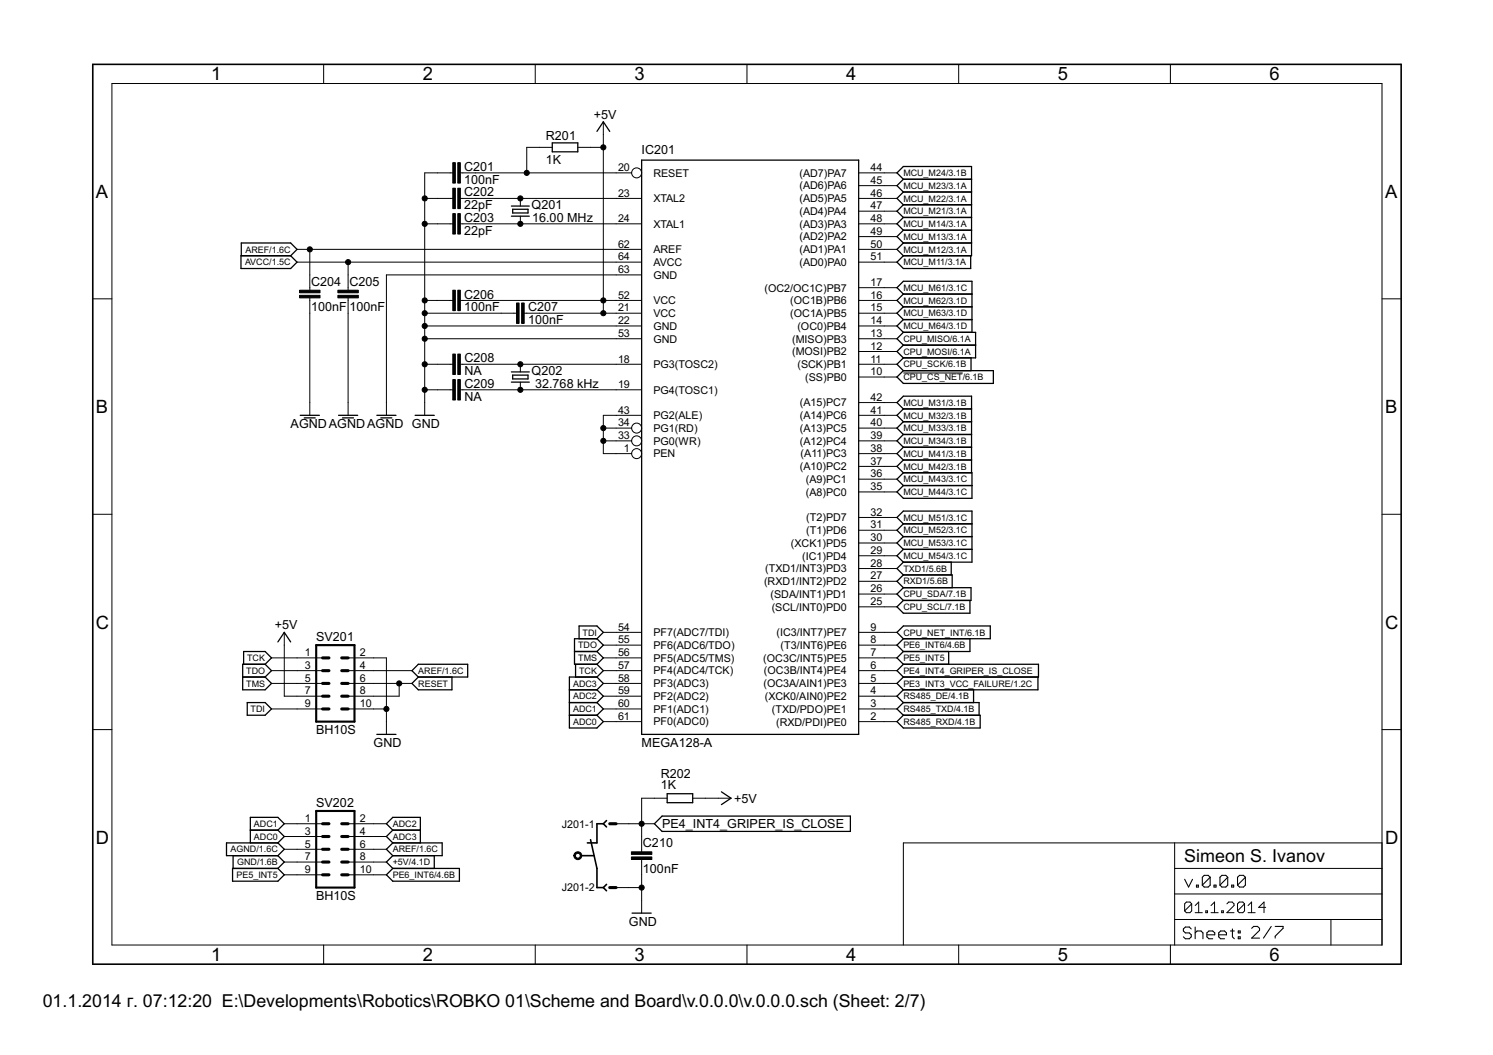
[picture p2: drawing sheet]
<svg xmlns="http://www.w3.org/2000/svg" width="297mm" height="210mm" viewBox="0 0 297 210" stroke-linecap="round" stroke-linejoin="round" font-family="sans-serif">
<g fill="#000" stroke="#000" stroke-width=".25">
<path d="M109.9 30.2h5.1zM109.9 28.4v1.8zM109.9 28.4h5.1zM115 28.4v1.8zM120 24.2l-1.2 1.9zM120 24.2l1.3 1.9zM127.7 31.9h43.1zM170.8 31.9v114.2zM178.5 39.5l1.2-1.3zM178.5 39.5l1.2 1.2zM178.5 36.9l1.2-1.2zM178.5 36.9l1.2 1.3z"/>
<path d="M178.5 34.4l1.2-1.3zM178.5 34.4l1.2 1.3zM179.7 38.2h13.6zM179.7 35.7h13.6zM179.7 33.1h13.6zM193.3 38.2v2.5zM193.3 35.7v2.5zM193.3 33.1v2.6zM47.9 50.9v2.5zM48 48.3v2.6zM48 50.9h9.8zM48 48.3h9.8z"/>
<path d="M47.9 53.4h9.9zM47.9 50.9h9.9zM59.1 49.6l-1.3 1.3zM57.8 48.3l1.3 1.3zM59.1 52.2l-1.3 1.2zM57.8 50.9l1.3 1.3zM101.7 41h3.6zM101.7 43h3.6zM102 42.4h3.1zM102 41.6v.8zM105.1 41.6v.8zM102 41.6h3.1z"/>
<path d="M178.5 52.2l1.2-1.3zM178.5 52.2l1.2 1.2zM178.5 49.6l1.2-1.3zM178.5 49.6l1.2 1.3zM178.5 47.1l1.2-1.3zM178.5 47.1l1.2 1.2zM178.5 44.5l1.2-1.2zM178.5 44.5l1.2 1.3zM178.5 42l1.2-1.3zM178.5 42l1.2 1.3zM178.5 59.8l1.2-1.3zM178.5 59.8l1.2 1.2z"/>
<path d="M178.5 57.2l1.2-1.2zM178.5 57.2l1.2 1.3zM179.7 50.9h13.4zM179.7 53.4h13.4zM179.7 48.3h13.6zM179.7 50.9h13.6zM179.7 45.8h13.6zM179.7 43.3h13.6zM179.7 40.7h13.6zM179.7 58.5h13.7zM179.7 56h13.7zM193.1 50.9v2.5z"/>
<path d="M193.3 48.3v2.6zM193.3 45.8v2.5zM193.3 43.3v2.5zM193.3 40.7v2.6zM193.4 58.5v2.5zM193.4 56v2.5zM101.7 74h3.6zM101.7 76h3.6zM102 75.4h3.1zM102 74.6v.8zM105.1 74.6v.8zM102 74.6h3.1z"/>
<path d="M178.5 64.9l1.2-1.3zM178.5 64.9l1.2 1.2zM178.5 62.3l1.2-1.3zM178.5 62.3l1.2 1.3zM178.5 75l1.2-1.3zM178.5 75l1.2 1.3zM178.5 72.5l1.2-1.3zM178.5 72.5l1.2 1.2zM178.5 69.9l1.2-1.2zM178.5 69.9l1.2 1.3zM178.5 67.4l1.2-1.3zM178.5 67.4l1.2 1.3z"/>
<path d="M179.7 63.6h13.7zM179.7 66.1h13.7zM179.7 61h13.7zM179.7 78.8h13.6zM179.7 73.7h17.9zM179.7 76.3h17.9zM179.7 71.2h13.5zM179.7 73.7h13.5zM179.7 68.7h14.4zM179.7 71.2h14.4zM179.7 66.1h14.4zM193.2 71.2v2.5z"/>
<path d="M193.3 78.8v2.6zM193.4 63.6v2.5zM193.4 61v2.6zM194.1 68.7v2.5zM194.1 66.1v2.6zM197.6 73.7v2.6zM59.7 82.6h3.8zM60.5 83.1h2.2zM67.4 82.6h3.8zM68.2 83.1h2.1zM75 82.6h3.8zM75.8 83.1h2.2z"/>
<path d="M82.6 82.6h3.8zM178.5 87.7l1.2-1.3zM178.5 87.7l1.2 1.3zM178.5 85.2l1.2-1.3zM178.5 85.2l1.2 1.2zM178.5 82.6l1.2-1.2zM178.5 82.6l1.2 1.3zM178.5 80.1l1.2-1.3zM178.5 80.1l1.2 1.3zM178.5 97.9l1.2-1.3zM178.5 97.9l1.2 1.2zM178.5 95.3l1.2-1.2z"/>
<path d="M178.5 95.3l1.2 1.3zM178.5 92.8l1.2-1.3zM178.5 92.8l1.2 1.3zM178.5 90.3l1.2-1.3zM178.5 90.3l1.2 1.2zM179.7 86.4h13.6zM179.7 89h13.6zM179.7 83.9h13.6zM179.7 81.4h13.6zM179.7 96.6h13.7zM179.7 99.1h13.7zM179.7 94.1h13.7z"/>
<path d="M179.7 91.5h13.6zM179.7 94.1h13.6zM193.3 86.4v2.6zM193.3 83.9v2.5zM193.3 81.4v2.5zM193.3 91.5v2.6zM193.3 89v2.5zM193.4 96.6v2.5zM193.4 94.1v2.5zM178.5 115.7l1.2-1.3zM178.5 115.7l1.2 1.2zM178.5 113.1l1.2-1.3z"/>
<path d="M178.5 113.1l1.2 1.3zM178.5 108l1.2-1.2zM178.5 108l1.2 1.3zM178.5 105.5l1.2-1.3zM178.5 105.5l1.2 1.3zM178.5 103l1.2-1.3zM178.5 103l1.2 1.2zM178.5 110.6l1.2-1.3zM178.5 110.6l1.2 1.2zM178.5 118.2l1.2-1.3zM178.5 118.2l1.2 1.3zM179.7 114.4h9.7z"/>
<path d="M179.7 116.9h9.7zM179.7 111.8h9.6zM179.7 114.4h9.6zM179.7 106.8h13.7zM179.7 109.3h13.7zM179.7 104.2h13.7zM179.7 101.7h13.7zM179.7 111.8h13.7zM179.7 116.9h13.5zM179.7 119.5h13.5zM179.7 119.5h13.3zM189.3 111.8v2.6z"/>
<path d="M189.4 114.4v2.5zM193 119.5v2.5zM193.2 116.9v2.6zM193.4 106.8v2.5zM193.4 104.2v2.6zM193.4 101.7v2.5zM193.4 109.3v2.5zM48.3 132.2v2.5zM48.3 134.7v2.5zM48.5 129.6v2.6zM48.5 132.2h4.2zM48.5 129.6h4.2z"/>
<path d="M48.3 134.7h4.4zM48.3 132.2h4.4zM48.3 137.2h4.4zM49.2 139.8h3.5zM54 130.9l-1.3 1.3zM52.7 129.6l1.3 1.3zM54 133.4l-1.3 1.3zM52.7 132.2l1.3 1.2zM54 136l-1.3 1.2zM52.7 134.7l1.3 1.3zM56.6 125.8l-1.3 1.9zM56.6 125.8l1.2 1.9z"/>
<path d="M82 136l1.2-1.3zM82 136l1.2 1.2zM82 133.4l1.2-1.2zM82 133.4l1.2 1.3zM83.2 134.7h6.7zM83.2 137.2h6.7zM83.2 132.2h9.8zM83.2 134.7h9.8zM89.9 134.7v2.5zM93 132.2v2.5zM113.3 137.2v2.6zM113.3 134.7v2.5z"/>
<path d="M114.3 127.1v2.5zM114.3 129.6v2.6zM114.5 132.2v2.5zM115.2 124.5v2.6zM114.5 134.7h4.3zM114.5 132.2h4.3zM114.3 129.6h4.5zM114.3 127.1h4.5zM114.3 132.2h4.5zM115.2 127.1h3.6zM115.2 124.5h3.6zM113.3 139.8h5.5z"/>
<path d="M113.3 137.2h5.5zM113.3 134.7h5.5zM120 133.4l-1.2 1.3zM118.8 132.2l1.2 1.2zM120 128.4l-1.2 1.2zM118.8 127.1l1.2 1.3zM120 130.9l-1.2 1.3zM118.8 129.6l1.2 1.3zM120 125.8l-1.2 1.3zM118.8 124.5l1.2 1.3zM120 138.5l-1.2 1.3zM118.8 137.2l1.2 1.3z"/>
<path d="M120 136l-1.2 1.2zM118.8 134.7l1.2 1.3zM178.5 138.5l1.2-1.3zM178.5 138.5l1.2 1.3zM178.5 120.7l1.2-1.2zM178.5 120.7l1.2 1.3zM178.5 125.8l1.2-1.3zM178.5 125.8l1.2 1.3zM178.5 133.4l1.2-1.2zM178.5 133.4l1.2 1.3zM178.5 130.9l1.2-1.3zM178.5 130.9l1.2 1.3z"/>
<path d="M178.5 128.4l1.2-1.3zM178.5 128.4l1.2 1.2zM178.5 136l1.2-1.3zM178.5 136l1.2 1.2zM179.7 137.2h14zM179.7 139.8h14zM179.7 139.8h15.1zM179.7 122h13.3zM179.7 124.5h17.3zM179.7 127.1h17.3zM179.7 132.2h26.9zM179.7 134.7h26.9z"/>
<path d="M179.7 129.6h9zM179.7 132.2h9zM179.7 127.1h13.3zM179.7 129.6h13.3zM179.7 134.7h26.8zM179.7 137.2h26.8zM188.7 129.6v2.6zM193 127.1v2.5zM193.7 137.2v2.6zM194.8 139.8v2.5zM197 124.5v2.6zM206.5 134.7v2.5z"/>
<path d="M206.6 132.2v2.5zM49.2 139.8v2.5zM49.2 142.3h3.5zM52.7 142.3l1.3-1.2zM52.7 139.8l1.3 1.3zM75 146.1h3.8zM113.3 142.3v2.5zM113.3 139.8v2.5zM113.3 144.8h5.5zM113.3 142.3h5.5zM120 143.6l-1.2 1.2zM118.8 142.3l1.2 1.3z"/>
<path d="M118.8 142.3l1.2-1.2zM118.8 139.8l1.2 1.3zM127.7 31.9v114.2zM132.7 159.7h5.1zM132.7 157.9v1.8zM132.7 157.9h5.1zM137.8 157.9v1.8zM143.5 157.5l1.9 1.3zM143.5 160.1l1.9-1.3zM127.7 146.1h43.1zM178.5 141.1l1.2-1.3zM178.5 141.1l1.2 1.2z"/>
<path d="M178.5 143.6l1.2-1.3zM178.5 143.6l1.2 1.2zM179.7 142.3h15.1zM179.7 142.3h15.3zM179.7 144.8h15.3zM195 142.3v2.5zM45.1 167.7v2.5zM46.3 172.8v2.5zM46.4 170.2v2.6zM49.8 165.2v2.5zM49.8 162.6v2.6zM46.4 172.8h8.9z"/>
<path d="M46.4 170.2h8.9zM49.8 167.7h5.5zM49.8 165.2h5.5zM49.8 162.6h5.5zM45.1 170.2h10.2zM45.1 167.7h10.2zM46.3 175.3h9zM46.3 172.8h9zM56.6 171.5l-1.3 1.3zM55.3 170.2l1.3 1.3zM56.6 166.4l-1.3 1.3zM55.3 165.2l1.3 1.2z"/>
<path d="M56.6 163.9l-1.3 1.3zM55.3 162.6l1.3 1.3zM56.6 169l-1.3 1.2zM55.3 167.7l1.3 1.3zM56.6 174.1l-1.3 1.2zM55.3 172.8l1.3 1.3zM76.9 171.5l1.2-1.3zM76.9 171.5l1.2 1.3zM76.9 169l1.2-1.3zM76.9 169l1.2 1.2zM76.9 163.9l1.2-1.3zM76.9 163.9l1.2 1.3z"/>
<path d="M76.9 166.4l1.2-1.2zM76.9 166.4l1.2 1.3zM76.9 174.1l1.2-1.3zM76.9 174.1l1.2 1.2zM78.1 170.2h8.3zM78.1 172.8h8.3zM78.1 167.7h9.9zM78.1 170.2h9.9zM78.1 162.6h5.5zM78.1 165.2h5.5zM78.1 167.7h5.5zM78.1 172.8h13.3z"/>
<path d="M78.1 175.3h13.3zM83.6 162.6v2.6zM83.6 165.2v2.5zM86.4 170.2v2.6zM88 167.7v2.5zM91.4 172.8v2.5zM130.2 163.9l1.5-1.5zM130.2 163.9l1.5 1.5zM131.7 162.4h37.5zM131.7 165.4h37.5zM169.2 162.4v3zM125.8 181.7h3.8z"/>
</g>
<g fill="#000" stroke="#000" stroke-width=".2">
<path d="M22.3 16.6v171.4zM64.4 12.8v3.8zM106.5 12.8v3.8zM148.6 12.8v3.8zM190.7 12.8v3.8zM232.9 12.8v3.8zM22.3 16.6h252.7zM84.5 34.4h2.5zM84.5 34.4v5.1zM84.5 39.5h2.5zM87 39.5h2.6zM87 34.4h2.6z"/>
<path d="M89.6 39.5h.5zM89.6 34.4h.5zM91.6 39.5h.5zM91.6 34.4h.5zM92.1 39.5h2.5zM92.1 34.4h2.5zM94.6 39.5h8.9zM94.6 34.4h10.2zM103.5 39.5h19.1zM104.8 34.4h17.8zM104.8 29.3v5.1zM104.8 29.3h2.5z"/>
<path d="M107.3 29.3h2.6zM115 29.3h2.5zM117.5 29.3h2.5zM120 24.2v2.6zM120 26.8v2.5zM120 29.3v30.5zM122.6 39.5h5.1zM122.6 34.4h3.1zM170.8 36.9h5.1zM170.8 34.4h5.1zM170.8 39.5h5.1zM175.9 39.5h2.6z"/>
<path d="M175.9 36.9h2.6zM175.9 34.4h2.6zM18.5 59.5h3.8zM59.1 49.6h2.5zM59.1 52.2h10.2zM61.6 54.7v2.5zM61.6 59.3v.5zM61.6 57.2v.5zM61.6 49.6v5.1zM61.6 49.6h61zM69.3 54.7v2.5zM69.3 59.3v.5z"/>
<path d="M69.3 57.2v.5zM69.3 52.2v2.5zM69.3 52.2h53.3zM76.9 54.7h45.7zM84.5 59.8h2.5zM84.5 39.5v5zM84.5 44.5v15.3zM87 44.5h2.6zM87 59.8h2.6zM84.5 44.5h2.5zM89.6 44.5h.5zM89.6 59.8h.5z"/>
<path d="M91.6 44.5h.5zM91.6 59.8h.5zM92.1 44.5h2.5zM92.1 59.8h2.5zM94.6 44.5h8.9zM94.6 59.8h25.4zM103.5 39.5v1.5zM103.5 43v1.5zM103.5 44.5h19.1zM120 59.8h2.6zM120 59.8v2.5zM122.6 52.2h5.1z"/>
<path d="M122.6 54.7h5.1zM122.6 49.6h5.1zM122.6 44.5h5.1zM122.6 59.8h5.1zM170.8 57.2h5.1zM170.8 59.8h5.1zM170.8 42h5.1zM170.8 44.5h5.1zM170.8 47.1h5.1zM170.8 49.6h5.1zM170.8 52.2h5.1zM175.9 52.2h2.6z"/>
<path d="M175.9 49.6h2.6zM175.9 47.1h2.6zM175.9 44.5h2.6zM175.9 42h2.6zM175.9 59.8h2.6zM175.9 57.2h2.6zM275 59.5h3.8zM61.6 59.8v2.5zM69.3 59.8v2.5zM69.3 62.3v17.8zM84.5 64.9v2.5zM84.5 62.3v2.6z"/>
<path d="M84.5 59.8v2.5zM84.5 67.4v5.1zM84.5 72.5v5.1zM84.5 77.6v2.5zM87 77.6h2.6zM87 72.5h2.6zM84.5 72.5h2.5zM84.5 77.6h2.5zM89.6 77.6h.5zM89.6 72.5h.5zM91.6 77.6h.5zM91.6 72.5h.5z"/>
<path d="M92.1 77.6h2.5zM92.1 72.5h2.5zM94.6 72.5h8.9zM99.7 62.3h2.6zM84.5 62.3h15.2zM102.3 62.3h.5zM103.5 72.5v1.5zM103.5 76v1.6zM94.6 77.6h8.9zM104.3 62.3h.5zM104.8 62.3h2.5zM107.3 62.3h12.7z"/>
<path d="M120 62.3h2.6zM122.6 62.3h5.1zM122.6 67.4h5.1zM122.6 64.9h5.1zM122.6 72.5h5.1zM122.6 77.6h5.1zM84.5 67.4h38.1zM84.5 64.9h38.1zM103.5 77.6h19.1zM103.5 72.5h19.1zM170.8 62.3h5.1zM170.8 64.9h5.1z"/>
<path d="M170.8 67.4h5.1zM170.8 69.9h5.1zM170.8 72.5h5.1zM170.8 75h5.1zM175.9 64.9h2.6zM175.9 62.3h2.6zM175.9 75h2.6zM175.9 72.5h2.6zM175.9 69.9h2.6zM175.9 67.4h2.6zM179.7 74.2h11.8zM61.6 80.1v2.5z"/>
<path d="M61.6 62.3v17.8zM69.3 80.1v2.5zM76.9 80.1v2.5zM76.9 54.7v25.4zM84.5 80.1v2.5zM120 87.7v2.6zM120 85.2v2.5zM120 82.6v2.6zM120 82.6h2.6zM122.6 87.7h3.1zM122.6 85.2h3.1zM122.6 82.6h5.1z"/>
<path d="M122.6 90.3h3.1zM120 90.3h2.6zM120 85.2h2.6zM120 87.7h2.6zM170.8 80.1h5.1zM170.8 82.6h5.1zM170.8 85.2h5.1zM170.8 87.7h5.1zM170.8 90.3h5.1zM170.8 92.8h5.1zM170.8 95.3h5.1zM170.8 97.9h5.1z"/>
<path d="M175.9 87.7h2.6zM175.9 85.2h2.6zM175.9 82.6h2.6zM175.9 80.1h2.6zM175.9 97.9h2.6zM175.9 95.3h2.6zM175.9 92.8h2.6zM175.9 90.3h2.6zM18.5 102.3h3.8zM170.8 103h5.1zM170.8 105.5h5.1zM170.8 108h5.1z"/>
<path d="M170.8 110.6h5.1zM170.8 113.1h5.1zM170.8 115.7h5.1zM170.8 118.2h5.1zM175.9 115.7h2.6zM175.9 113.1h2.6zM175.9 108h2.6zM175.9 105.5h2.6zM175.9 103h2.6zM175.9 110.6h2.6zM175.9 118.2h2.6zM275 102.3h3.8z"/>
<path d="M54 130.9h5.1zM54 133.4h5.1zM54 136h5.1zM56.6 125.8v2.6zM56.6 128.4v10.1zM59.1 130.9h5.1zM59.1 133.4h5.1zM59.1 136h5.1zM59.1 138.5h5.1zM56.6 138.5h2.5zM69.3 130.9h5zM69.3 133.4h5z"/>
<path d="M69.3 136h5zM69.3 138.5h5zM74.3 138.5h5.1zM74.3 136h5.1zM74.3 133.4h7.7zM74.3 130.9h2.6zM79.4 136v2.5zM79.4 136h2.6zM120 133.4h2.6zM120 128.4h2.6zM120 130.9h2.6zM120 125.8h2.6z"/>
<path d="M120 138.5h2.6zM120 136h2.6zM122.6 138.5h5.1zM122.6 136h5.1zM122.6 133.4h5.1zM122.6 130.9h5.1zM122.6 128.4h5.1zM122.6 125.8h5.1zM170.8 138.5h5.1zM170.8 136h5.1zM170.8 133.4h5.1zM170.8 130.9h5.1z"/>
<path d="M170.8 128.4h5.1zM170.8 125.8h5.1zM170.8 120.7h5.1zM175.9 125.8h2.6zM175.9 138.5h2.6zM175.9 120.7h2.6zM175.9 133.4h2.6zM175.9 130.9h2.6zM175.9 128.4h2.6zM175.9 136h2.6zM18.5 145.2h3.8zM59.1 141.1h5.1z"/>
<path d="M54 141.1h5.1zM69.3 141.1h5zM74.3 141.1h2.6zM76.9 143.6v2.5zM76.9 130.9v10.2zM76.9 141.1v2.5zM120 143.6h2.6zM120 141.1h2.6zM122.6 143.6h5.1zM122.6 141.1h5.1zM127.7 158.8v5.1zM130.2 158.8h2.5z"/>
<path d="M127.7 158.8h2.5zM137.8 158.8h2.6zM142.9 158.8h2.5zM140.4 158.8h2.5zM170.8 143.6h5.1zM170.8 141.1h5.1zM175.9 141.1h2.6zM175.9 143.6h2.6zM275 145.2h3.8zM56.6 171.5h2.5zM56.6 166.4h2.5zM56.6 163.9h2.5z"/>
<path d="M56.6 169h2.5zM56.6 174.1h2.5zM59.1 163.9h5.1zM59.1 166.4h5.1zM59.1 169h5.1zM59.1 171.5h5.1zM59.1 174.1h5.1zM69.3 163.9h5zM69.3 166.4h5zM69.3 169h5zM69.3 171.5h5zM69.3 174.1h5z"/>
<path d="M74.3 171.5h2.6zM74.3 169h2.6zM74.3 163.9h2.6zM74.3 166.4h2.6zM74.3 174.1h2.6zM122.6 163.9h2.5zM122.6 176.6h2.5zM125.1 176.6h2.6zM125.1 163.9h2.6zM127.7 179.1v2.6zM127.7 171.5v2.6zM127.7 166.4v2.6z"/>
<path d="M127.7 171v.5zM127.7 169v.5zM127.7 174.1v2.5zM127.7 176.6v2.5zM127.7 163.9v2.5zM127.7 163.9h2.5zM179.7 167.7h54zM233.7 167.7h41.3zM233.7 177.9h41.3zM233.7 172.8v5.1zM233.7 172.8h41.3zM233.7 167.7v5.1z"/>
<path d="M236 179.5l-.3 .3zM236 179.5h.7zM236.7 179.5l.4 .3zM237.1 179.8v1.4zM238.5 179.5v2.1zM241.6 179.5v2.1zM244.5 179.5l-.4 .3zM244.5 179.5h.7zM245.2 179.5l.3 .3zM246.5 179.5l-.3 .3zM246.5 179.5h.8zM247.3 179.5l.3 .3z"/>
<path d="M247.6 179.8v1.4zM249 179.5v2.1zM251.5 179.5l-1.1 1zM275 172.8v5.1zM275 167.7v5.1zM22.3 188h252.7zM64.4 188v3.8zM106.5 188v3.8zM148.6 188v3.8zM179.7 167.7v20.3zM190.7 188v3.8zM232.9 188v3.8z"/>
<path d="M233.7 182.9v5.1zM233.7 177.9v5zM235.7 179.8v1.4zM235.7 181.2l1.4-1.4zM235.7 181.2l.3 .4zM236 181.6h.7zM237.1 181.2l-.4 .4zM237.8 180.2l.7-.7zM237.8 181.6h1.4zM239.9 181.2v.4zM239.9 181.2h.3zM240.2 181.2v.4z"/>
<path d="M239.9 181.6h.3zM240.9 180.2l.7-.7zM240.9 181.6h1.5zM243.1 181.2v.4zM243.1 181.2h.3zM243.4 181.2v.4zM243.1 181.6h.3zM244.1 181.6l1.4-1.4zM244.1 181.6h1.4zM245.5 179.8v.4zM246.2 179.8v1.4zM246.2 181.2l1.4-1.4z"/>
<path d="M246.2 181.2l.3 .4zM246.5 181.6h.8zM247.6 181.2l-.3 .4zM248.3 180.2l.7-.7zM248.3 181.6h1.4zM250.4 180.5h1.4zM251.5 179.5v2.1zM264.8 182.9v5.1zM264.8 182.9h10.2zM233.7 182.9h31.1zM275 182.9v5.1zM275 177.9v5z"/>
<path d="M275 16.6v171.4z"/>
<path d="M114.4 169.7a.79 .79 0 0 1 1.2 .1 .79 .79 0 0 1-.4 1.2 .79 .79 0 0 1-1-.8h.3a.49 .49 0 0 1 .7-.4 .49 .49 0 0 1 .1 .8 .49 .49 0 0 1-.8-.2v-.2h-.3z" fill-rule="evenodd"/>
<circle cx="84.5" cy="39.5" r=".51"/>
<circle cx="103.5" cy="39.5" r=".51"/>
<circle cx="104.8" cy="34.4" r=".51"/>
<circle cx="120" cy="29.3" r=".51"/>
<circle cx="61.6" cy="49.6" r=".51"/>
<circle cx="69.3" cy="52.2" r=".51"/>
<circle cx="84.5" cy="59.8" r=".51"/>
<circle cx="84.5" cy="44.5" r=".51"/>
<circle cx="103.5" cy="44.5" r=".51"/>
<circle cx="120" cy="59.8" r=".51"/>
<circle cx="84.5" cy="62.3" r=".51"/>
<circle cx="84.5" cy="67.4" r=".51"/>
<circle cx="84.5" cy="72.5" r=".51"/>
<circle cx="84.5" cy="77.6" r=".51"/>
<circle cx="84.5" cy="64.9" r=".51"/>
<circle cx="103.5" cy="77.6" r=".51"/>
<circle cx="103.5" cy="72.5" r=".51"/>
<circle cx="120" cy="62.3" r=".51"/>
<circle cx="120" cy="85.2" r=".51"/>
<circle cx="120" cy="87.7" r=".51"/>
<circle cx="79.4" cy="136" r=".51"/>
<circle cx="76.9" cy="141.1" r=".51"/>
<circle cx="127.7" cy="176.6" r=".51"/>
<circle cx="127.7" cy="163.9" r=".51"/>
</g>
<g fill="#000" stroke="#000" stroke-width=".32">
<path d="M18.5 12.8v179zM18.5 12.8h260.3zM117.5 167.1l1.3 5.7zM115.6 170.2h2.5zM118.8 172.8v3.8zM116.9 167.7h1.9zM118.8 163.9v3.8zM118.8 176.6h1.2zM118.8 163.9h1.2zM120 176.6l.7-.6zM120 176.6l.7 .6zM120 163.9l.7-.6z"/>
<path d="M120 163.9l.7 .6zM18.5 191.8h260.3zM278.8 12.8v179z"/>
</g>
<g fill="none" stroke="#000" stroke-width=".2">
<circle cx="126.7" cy="34.4" r=".99"/>
<circle cx="126.7" cy="87.7" r=".99"/>
<circle cx="126.7" cy="90.3" r=".99"/>
<circle cx="126.7" cy="85.2" r=".99"/>
</g>
<g fill="#000" stroke="#000" stroke-width=".21">
<path d="M235.7 174.9l.8 1.6zM237.3 174.9l-.8 1.6zM238 176.1v.4zM238 176.1h.4zM238.4 176.1v.4zM238 176.5h.4zM239.2 174.5v1.6zM239.2 174.5l.4-.3zM239.2 176.1l1.6-1.6zM239.6 174.2h.8zM239.2 176.1l.4 .4zM240.4 174.2l.4 .3z"/>
<path d="M239.6 176.5h.8zM240.8 174.5v1.6zM240.4 176.5l.4-.4zM241.5 176.1v.4zM241.5 176.1h.4zM241.9 176.1v.4zM241.5 176.5h.4zM242.7 174.5v1.6zM242.7 174.5l.4-.3zM244.3 174.5l-1.6 1.6zM243.1 174.2h.8zM242.7 176.1l.4 .4z"/>
<path d="M243.9 174.2l.4 .3zM243.1 176.5h.8zM244.3 174.5v1.6zM244.3 176.1l-.4 .4zM245 176.1v.4zM245 176.1h.4zM245.4 176.1v.4zM245 176.5h.4zM246.2 174.5v1.6zM246.2 174.5l.4-.3zM246.2 176.1l1.6-1.6zM246.6 174.2h.8z"/>
<path d="M246.2 176.1l.4 .4zM247.4 174.2l.4 .3zM246.6 176.5h.8zM247.8 174.5v1.6zM247.8 176.1l-.4 .4zM235.4 184.8v.4zM235.4 185.2l.4 .4zM235.4 184.8l.4-.4zM235.8 185.6h.8zM235.4 186.4l.4 .4zM235.8 184.4h.8zM236.6 185.6l.4 .4z"/>
<path d="M235.8 186.8h.8zM236.6 184.4l.4 .4zM237 186v.4zM237 186.4l-.4 .4zM237.8 184.4v2.4zM237.8 185.6l.4-.4zM238.2 185.2h.8zM239 185.2l.3 .4zM239.3 185.6v1.2zM240.1 185.6v.8zM240.1 185.6l.4-.4zM240.1 186.4l.4 .4z"/>
<path d="M240.5 185.2h.8zM240.5 186.8h.8zM241.3 185.2l.4 .4zM241.7 185.6v.4zM240.1 186h1.6zM242.5 185.6v.8zM242.5 185.6l.3-.4zM242.5 186.4l.3 .4zM242.8 185.2h.8zM242.8 186.8h.8zM243.6 185.2l.4 .4zM244 185.6v.4z"/>
<path d="M242.5 186h1.5zM244.8 185.2h.8zM245.2 184.8v1.6zM245.2 186.4l.4 .4zM246.4 185.2h.3zM246.4 185.2v.4zM246.4 186.4h.3zM246.4 186.4v.4zM246.7 185.2v.4zM246.4 185.6h.3zM246.7 186.4v.4zM246.4 186.8h.3z"/>
<path d="M249 186.6l1.6-1.5zM249 184.7l.4-.4zM249.4 184.3h.8zM249 186.6h1.6zM250.6 184.7v.4zM250.2 184.3l.4 .4zM252.9 184.3l-1.5 2.3zM253.7 184.3h1.6zM253.7 186.3v.3zM255.3 184.3v.4zM255.3 184.7l-1.6 1.6z"/>
</g>
<g fill="#000" stroke="#000" stroke-width=".2">
<path d="M90.1 37.4h.5v4.1h-.5zM90.1 32.4h.5v4h-.5zM91.1 37.4h.5v4.1h-.5zM91.1 32.4h.5v4h-.5zM59.6 57.7h4.1v.6h-4.1zM59.6 58.8h4.1v.5h-4.1zM67.2 57.7h4.1v.6h-4.1zM67.2 58.8h4.1v.5h-4.1zM90.1 42.5h.5v4.1h-.5zM90.1 57.7h.5v4.1h-.5zM91.1 42.5h.5v4.1h-.5zM91.1 57.7h.5v4.1h-.5z"/>
<path d="M90.1 75.5h.5v4.1h-.5zM90.1 70.4h.5v4.1h-.5zM91.1 75.5h.5v4.1h-.5zM91.1 70.4h.5v4.1h-.5zM102.8 60.3h.5v4h-.5zM103.8 60.3h.5v4h-.5zM125.6 169.5h4.1v.5h-4.1zM125.6 170.5h4.1v.5h-4.1z"/>
</g>
<path d="M62.9 128.4h7.6zM62.9 128.4v15.2zM70.5 128.4v15.2zM62.9 143.6h7.6zM62.9 161.4h7.6zM62.9 161.4v15.2zM70.5 161.4v15.2zM62.9 176.6h7.6z" fill="#000" stroke="#000" stroke-width=".42"/>
<g fill="#000" stroke="#000" stroke-width=".61">
<path d="M64.2 138.5h1.2zM64.2 136h1.2zM64.2 133.4h1.2zM64.2 130.9h1.2zM68 138.5h1.3zM68 136h1.3zM68 133.4h1.3zM68 130.9h1.3zM64.2 141.1h1.2zM68 141.1h1.3zM64.2 174.1h1.2zM64.2 171.5h1.2z"/>
<path d="M64.2 169h1.2zM64.2 166.4h1.2zM64.2 163.9h1.2zM68 174.1h1.3zM68 171.5h1.3zM68 169h1.3zM68 166.4h1.3zM68 163.9h1.3zM121.3 163.9h1.3zM121.3 176.6h1.3z"/>
</g>
<g font-size="4.1">
<text x="42" y="16">1</text>
<text x="84.1" y="16">2</text>
<text x="126.3" y="16">3</text>
<text x="168.4" y="16">4</text>
<text x="210.5" y="16">5</text>
<text x="252.6" y="16">6</text>
<text x="19.1" y="39.3">A</text>
<text x="275.6" y="39.3">A</text>
<text x="19.1" y="82.2">B</text>
<text x="275.6" y="82.2">B</text>
<text x="19.1" y="125">C</text>
<text x="275.6" y="125">C</text>
<text x="19.1" y="167.9">D</text>
<text x="275.6" y="167.9">D</text>
<text x="42" y="191.2">1</text>
<text x="84.1" y="191.2">2</text>
<text x="126.3" y="191.2">3</text>
<text x="168.4" y="191.2">4</text>
<text x="210.5" y="191.2">5</text>
<text x="252.6" y="191.2">6</text>
</g>
<g font-size="4">
<text x="235.6" y="171.5">Simeon S. Ivanov</text>
<text x="8.5" y="200.4">01.1.2014 г. 07:12:20 E:\Developments\Robotics\ROBKO 01\Scheme and Board\v.0.0.0\v.0.0.0.sch (Sheet: 2/7)</text>
</g>
<g font-size="2.8">
<text x="118.1" y="23.6">+5V</text>
<text x="108.6" y="27.8">R201</text>
<text x="92.4" y="34">C201</text>
<text x="108.6" y="32.6">1K</text>
<text x="127.7" y="30.6">IC201</text>
<text x="92.4" y="41.6">22pF</text>
<text x="92.4" y="36.5">100nF</text>
<text x="92.4" y="39.1">C202</text>
<text x="105.8" y="41.6">Q201</text>
<text x="92.4" y="46.7">22pF</text>
<text x="92.4" y="44.2">C203</text>
<text x="105.9" y="44.2">16.00 MHz</text>
<text x="61.9" y="56.9">C204</text>
<text x="69.5" y="56.9">C205</text>
<text x="92.4" y="59.4">C206</text>
<text x="61.9" y="61.9">100nF</text>
<text x="69.5" y="61.9">100nF</text>
<text x="92.4" y="61.9">100nF</text>
<text x="105.1" y="64.5">100nF</text>
<text x="105.1" y="61.9">C207</text>
<text x="92.4" y="72.1">C208</text>
<text x="92.4" y="74.6">NA</text>
<text x="92.4" y="77.2">C209</text>
<text x="105.8" y="74.6">Q202</text>
<text x="106.5" y="77.2">32.768 kHz</text>
<text x="92.4" y="79.7">NA</text>
<text x="57.8" y="85.2">AGNDAGNDAGND GND</text>
<text x="54.6" y="125.2">+5V</text>
<text x="62.9" y="127.6">SV201</text>
<text x="62.9" y="146.1">BH10S</text>
<text x="74.3" y="148.7">GND</text>
<text x="127.7" y="148.7">MEGA128-A</text>
<text x="131.5" y="154.8">R202</text>
<text x="62.9" y="160.6">SV202</text>
<text x="131.5" y="157">1K</text>
<text x="146.1" y="159.8">+5V</text>
<text x="131.7" y="164.8">PE4_INT4_GRIPER_IS_CLOSE</text>
<text x="127.9" y="173.7">100nF</text>
<text x="127.9" y="168.6">C210</text>
<text x="62.9" y="179.1">BH10S</text>
<text x="125.1" y="184.2">GND</text>
</g>
<g font-size="2.4">
<text x="123" y="34">20</text>
<text x="130" y="35.1">RESET</text>
<text x="159.1" y="35.1">(AD7)PA7</text>
<text x="173.2" y="34">44</text>
<text x="123" y="39.1">23</text>
<text x="130" y="40.2">XTAL2</text>
<text x="159.1" y="37.7">(AD6)PA6</text>
<text x="159.1" y="40.2">(AD5)PA5</text>
<text x="173.2" y="36.6">45</text>
<text x="173.2" y="39.1">46</text>
<text x="173.2" y="41.6">47</text>
<text x="123" y="44.2">24</text>
<text x="130" y="45.3">XTAL1</text>
<text x="159.1" y="42.8">(AD4)PA4</text>
<text x="159.1" y="45.3">(AD3)PA3</text>
<text x="159.1" y="47.8">(AD2)PA2</text>
<text x="173.2" y="44.2">48</text>
<text x="173.2" y="46.7">49</text>
<text x="123" y="51.8">64</text>
<text x="123" y="49.3">62</text>
<text x="130" y="52.9">AVCC</text>
<text x="130" y="50.4">AREF</text>
<text x="159.1" y="50.4">(AD1)PA1</text>
<text x="159.1" y="52.9">(AD0)PA0</text>
<text x="173.2" y="49.3">50</text>
<text x="173.2" y="51.8">51</text>
<text x="123" y="54.3">63</text>
<text x="123" y="59.4">52</text>
<text x="130" y="55.5">GND</text>
<text x="152.1" y="58">(OC2/OC1C)PB7</text>
<text x="173.2" y="56.9">17</text>
<text x="173.2" y="59.4">16</text>
<text x="123" y="62">21</text>
<text x="123" y="64.5">22</text>
<text x="130" y="60.5">VCC</text>
<text x="130" y="63.1">VCC</text>
<text x="130" y="65.6">GND</text>
<text x="157.2" y="60.5">(OC1B)PB6</text>
<text x="157.2" y="63.1">(OC1A)PB5</text>
<text x="158.6" y="65.6">(OC0)PB4</text>
<text x="173.2" y="62">15</text>
<text x="173.2" y="64.5">14</text>
<text x="123" y="67">53</text>
<text x="130" y="68.2">GND</text>
<text x="157.6" y="68.2">(MISO)PB3</text>
<text x="157.6" y="70.7">(MOSI)PB2</text>
<text x="173.2" y="67">13</text>
<text x="173.2" y="69.6">12</text>
<text x="123" y="72.1">18</text>
<text x="123" y="77.2">19</text>
<text x="130" y="73.2">PG3(TOSC2)</text>
<text x="158.7" y="73.2">(SCK)PB1</text>
<text x="160.2" y="75.8">(SS)PB0</text>
<text x="173.2" y="72.1">11</text>
<text x="173.2" y="74.7">10</text>
<text x="123" y="82.3">43</text>
<text x="130" y="78.3">PG4(TOSC1)</text>
<text x="130" y="83.4">PG2(ALE)</text>
<text x="159.1" y="80.9">(A15)PC7</text>
<text x="159.1" y="83.4">(A14)PC6</text>
<text x="173.2" y="79.7">42</text>
<text x="173.2" y="82.3">41</text>
<text x="123" y="87.4">33</text>
<text x="123" y="84.8">34</text>
<text x="124.1" y="89.9">1</text>
<text x="130" y="88.5">PG0(WR)</text>
<text x="130" y="85.9">PG1(RD)</text>
<text x="159.1" y="85.9">(A13)PC5</text>
<text x="159.1" y="88.5">(A12)PC4</text>
<text x="173.2" y="84.8">40</text>
<text x="173.2" y="87.4">39</text>
<text x="173.2" y="89.9">38</text>
<text x="130" y="91">PEN</text>
<text x="159.1" y="93.6">(A10)PC2</text>
<text x="159.3" y="91">(A11)PC3</text>
<text x="173.2" y="92.4">37</text>
<text x="173.2" y="95">36</text>
<text x="160.3" y="96.1">(A9)PC1</text>
<text x="160.3" y="98.6">(A8)PC0</text>
<text x="173.2" y="97.5">35</text>
<text x="160.4" y="103.7">(T2)PD7</text>
<text x="160.4" y="106.3">(T1)PD6</text>
<text x="173.2" y="102.6">32</text>
<text x="173.2" y="105.1">31</text>
<text x="173.2" y="107.7">30</text>
<text x="152.2" y="113.9">(TXD1/INT3)PD3</text>
<text x="157.4" y="108.8">(XCK1)PD5</text>
<text x="159.6" y="111.3">(IC1)PD4</text>
<text x="173.2" y="110.2">29</text>
<text x="173.2" y="112.8">28</text>
<text x="152" y="116.4">(RXD1/INT2)PD2</text>
<text x="153.3" y="119">(SDA/INT1)PD1</text>
<text x="173.2" y="115.3">27</text>
<text x="173.2" y="117.8">26</text>
<text x="123" y="125.5">54</text>
<text x="153.5" y="121.5">(SCL/INT0)PD0</text>
<text x="173.2" y="125.5">9</text>
<text x="173.2" y="120.4">25</text>
<text x="60.6" y="130.5">1</text>
<text x="71.6" y="130.5">2</text>
<text x="123" y="130.5">56</text>
<text x="123" y="128">55</text>
<text x="130" y="131.6">PF5(ADC5/TMS)</text>
<text x="130" y="129.1">PF6(ADC6/TDO)</text>
<text x="130" y="126.6">PF7(ADC7/TDI)</text>
<text x="151.9" y="131.6">(OC3C/INT5)PE5</text>
<text x="154.5" y="126.6">(IC3/INT7)PE7</text>
<text x="155.3" y="129.1">(T3/INT6)PE6</text>
<text x="173.2" y="130.5">7</text>
<text x="173.2" y="128">8</text>
<text x="60.6" y="133.1">3</text>
<text x="60.6" y="135.6">5</text>
<text x="71.6" y="133.1">4</text>
<text x="71.6" y="135.6">6</text>
<text x="123" y="135.6">58</text>
<text x="123" y="133.1">57</text>
<text x="130" y="136.7">PF3(ADC3)</text>
<text x="130" y="134.2">PF4(ADC4/TCK)</text>
<text x="151.9" y="136.7">(OC3A/AIN1)PE3</text>
<text x="152" y="134.2">(OC3B/INT4)PE4</text>
<text x="173.2" y="135.6">5</text>
<text x="173.2" y="133.1">6</text>
<text x="60.6" y="138.1">7</text>
<text x="60.6" y="140.7">9</text>
<text x="71.6" y="138.1">8</text>
<text x="71.6" y="140.7">10</text>
<text x="123" y="143.2">61</text>
<text x="123" y="140.7">60</text>
<text x="123" y="138.1">59</text>
<text x="130" y="141.8">PF1(ADC1)</text>
<text x="130" y="139.3">PF2(ADC2)</text>
<text x="152.2" y="139.3">(XCK0/AIN0)PE2</text>
<text x="153.6" y="141.8">(TXD/PDO)PE1</text>
<text x="173.2" y="143.2">2</text>
<text x="173.2" y="140.7">3</text>
<text x="173.2" y="138.1">4</text>
<text x="130" y="144.3">PF0(ADC0)</text>
<text x="154.4" y="144.3">(RXD/PDI)PE0</text>
<text x="60.6" y="163.5">1</text>
<text x="60.6" y="166.1">3</text>
<text x="71.6" y="163.5">2</text>
<text x="71.6" y="166.1">4</text>
<text x="111.8" y="164.7">J201-1</text>
<text x="60.6" y="168.6">5</text>
<text x="60.6" y="171.2">7</text>
<text x="60.6" y="173.7">9</text>
<text x="71.6" y="168.6">6</text>
<text x="71.6" y="171.2">8</text>
<text x="71.6" y="173.7">10</text>
<text x="111.8" y="177.4">J201-2</text>
</g>
<g font-size="2">
<text x="179.7" y="35">MCU_M24/3.1B</text>
<text x="179.7" y="40.1">MCU_M22/3.1A</text>
<text x="179.7" y="37.6">MCU_M23/3.1A</text>
<text x="179.7" y="47.7">MCU_M13/3.1A</text>
<text x="179.7" y="45.2">MCU_M14/3.1A</text>
<text x="179.7" y="42.6">MCU_M21/3.1A</text>
<text x="48.8" y="52.8">AVCC/1.5C</text>
<text x="48.8" y="50.3">AREF/1.6C</text>
<text x="179.7" y="52.8">MCU_M11/3.1A</text>
<text x="179.7" y="50.3">MCU_M12/3.1A</text>
<text x="179.7" y="57.9">MCU_M61/3.1C</text>
<text x="179.7" y="65.5">MCU_M64/3.1D</text>
<text x="179.7" y="63">MCU_M63/3.1D</text>
<text x="179.7" y="60.4">MCU_M62/3.1D</text>
<text x="179.7" y="70.6">CPU_MOSI/6.1A</text>
<text x="179.7" y="68">CPU_MISO/6.1A</text>
<text x="179.7" y="75.7">CPU_CS_NET/6.1B</text>
<text x="179.7" y="73.1">CPU_SCK/6.1B</text>
<text x="179.7" y="83.3">MCU_M32/3.1B</text>
<text x="179.7" y="80.7">MCU_M31/3.1B</text>
<text x="179.7" y="88.4">MCU_M34/3.1B</text>
<text x="179.7" y="85.8">MCU_M33/3.1B</text>
<text x="179.7" y="96">MCU_M43/3.1C</text>
<text x="179.7" y="93.4">MCU_M42/3.1B</text>
<text x="179.7" y="90.9">MCU_M41/3.1B</text>
<text x="179.7" y="98.5">MCU_M44/3.1C</text>
<text x="179.7" y="106.1">MCU_M52/3.1C</text>
<text x="179.7" y="103.6">MCU_M51/3.1C</text>
<text x="179.7" y="113.7">TXD1/5.6B</text>
<text x="179.7" y="108.7">MCU_M53/3.1C</text>
<text x="179.7" y="111.2">MCU_M54/3.1C</text>
<text x="179.7" y="116.3">RXD1/5.6B</text>
<text x="179.7" y="118.8">CPU_SDA/7.1B</text>
<text x="179.7" y="121.4">CPU_SCL/7.1B</text>
<text x="49.2" y="131.5">TCK</text>
<text x="115" y="129">TDO</text>
<text x="115" y="131.5">TMS</text>
<text x="115.9" y="126.4">TDI</text>
<text x="179.7" y="126.4">CPU_NET_INT/6.1B</text>
<text x="179.7" y="131.5">PE5_INT5</text>
<text x="179.7" y="129">PE6_INT6/4.6B</text>
<text x="49" y="134.1">TDO</text>
<text x="49" y="136.6">TMS</text>
<text x="83.2" y="136.6">RESET</text>
<text x="83.2" y="134.1">AREF/1.6C</text>
<text x="114" y="136.6">ADC3</text>
<text x="115.2" y="134.1">TCK</text>
<text x="179.7" y="134.1">PE4_INT4_GRIPER_IS_CLOSE</text>
<text x="179.7" y="136.6">PE3_INT3_VCC_FAILURE/1.2C</text>
<text x="49.9" y="141.7">TDI</text>
<text x="114" y="141.7">ADC1</text>
<text x="114" y="139.1">ADC2</text>
<text x="179.7" y="139.1">RS485_DE/4.1B</text>
<text x="179.7" y="141.7">RS485_TXD/4.1B</text>
<text x="114" y="144.2">ADC0</text>
<text x="179.7" y="144.2">RS485_RXD/4.1B</text>
<text x="50.5" y="167.1">ADC0</text>
<text x="50.5" y="164.5">ADC1</text>
<text x="78.1" y="164.5">ADC2</text>
<text x="78.1" y="167.1">ADC3</text>
<text x="45.9" y="169.6">AGND/1.6C</text>
<text x="47.2" y="172.2">GND/1.6B</text>
<text x="78.1" y="172.2">+5V/4.1D</text>
<text x="78.1" y="169.6">AREF/1.6C</text>
<text x="47" y="174.7">PE5_INT5</text>
<text x="78.1" y="174.7">PE6_INT6/4.6B</text>
</g>
</svg>
